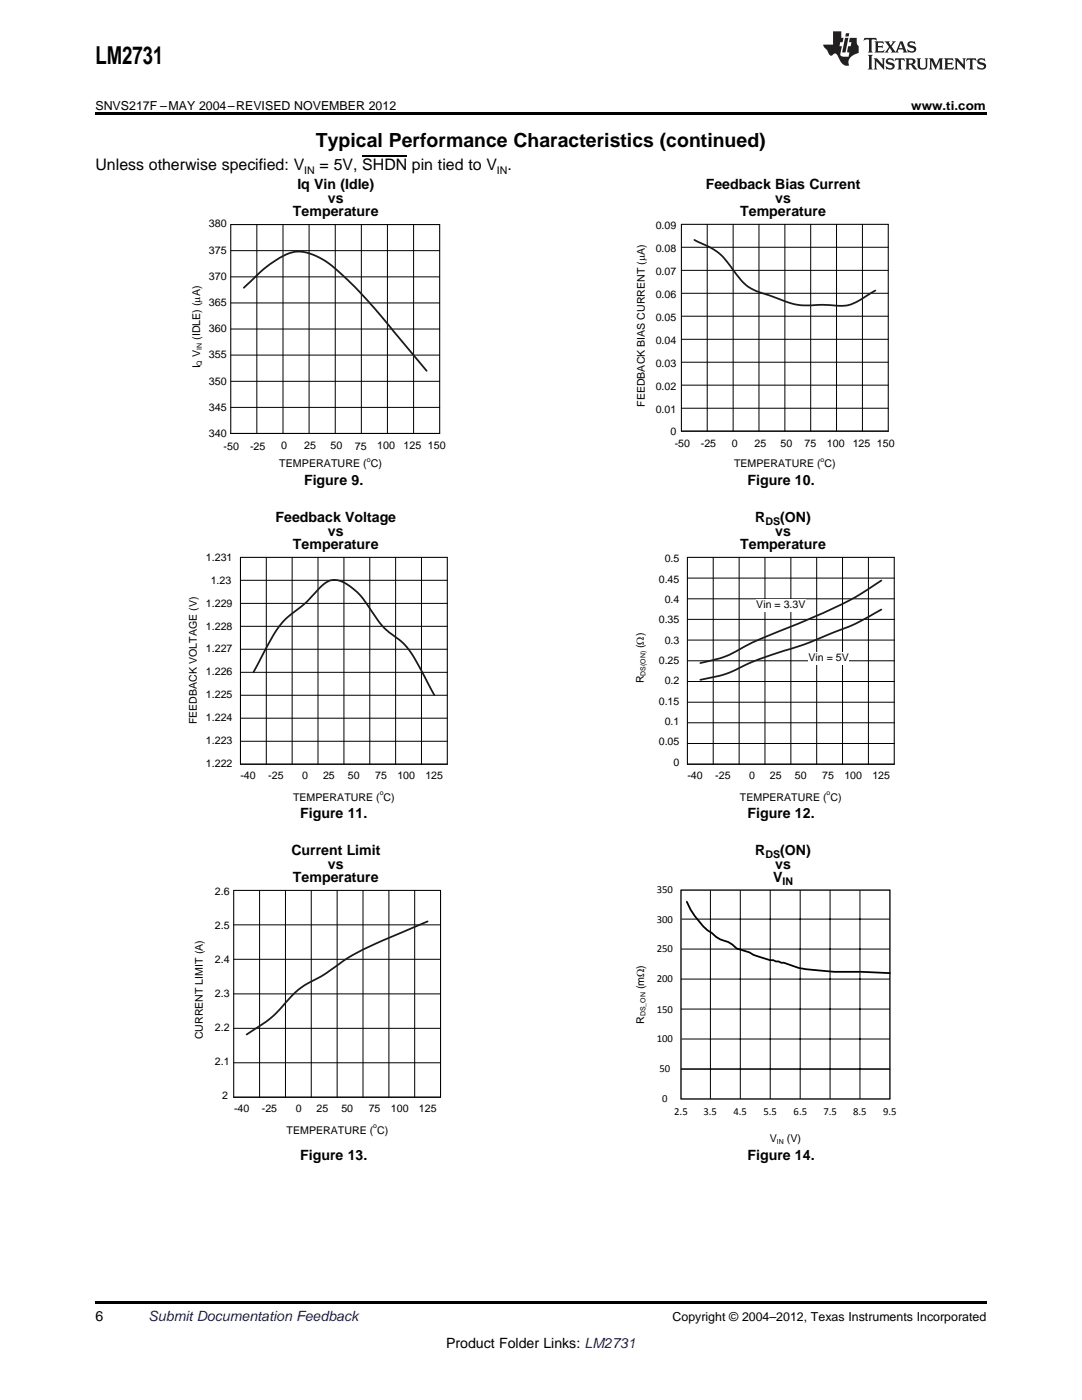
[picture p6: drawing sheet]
<svg xmlns="http://www.w3.org/2000/svg" width="216mm" height="279mm" viewBox="0 0 216 279" stroke-linecap="round" stroke-linejoin="round" font-family="sans-serif">
<path d="M19 259.7h177.8v.5h-177.8z" fill="#000"/>
<g fill="#fff">
<path d="M66.9 233.3h.3v.7h-.3z"/>
<path d="M156.1 233.3h.4v.7h-.4z"/>
</g>
<g fill="none" stroke="#000" stroke-width=".2">
<path d="M51.8 177.7v41.3M57 177.7v41.3M62.1 177.7v41.3M67.3 177.7v41.3M72.4 177.7v41.3M77.6 177.7v41.3M82.7 177.7v41.3M141.8 177.7v41.6M147.7 177.7v41.6M153.7 177.6v41.7M159.7 177.6v41.7M165.6 177.6v41.7"/>
<path d="M171.6 177.7v41.6M46.6 198.4h41.3M46.6 191.4h41.3M46.6 184.6h41.3M135.9 195.4h41.7M135.9 189.4h41.7M136 183.4h41.6M46.6 212.1h41.3M46.6 205.2h41.3M46.6 219h41.3M135.9 213.3h41.7M135.9 201.4h41.7"/>
<path d="M136 207.4h41.6"/>
</g>
<path d="M135.9 177.6h41.7v41.7h-41.7z" fill="none" stroke="#808080" stroke-width=".21"/>
<path d="M137 180a16.1 16.1 0 0 0 4.2 5.7l.8 .5a5.7 5.7 0 0 0 3.3 1.8l.8 .5 .9 .8 2.5 .8a13.9 13.9 0 0 0 4.8 1.5l1.6 .5h.5a17.2 17.2 0 0 0 7.2 1.6l2.9 .2h5.5l5.6 .3" fill="none" stroke="#000" stroke-width=".36"/>
<path d="M46.6 177.7h41.3v41.3h-41.3zM135.9 177.6h41.7v41.7h-41.7z" fill="none" stroke="#000" stroke-width=".21"/>
<path d="M85.3 183.9l-6.4 2.7a50.3 50.3 0 0 0-14.2 7.9 26.6 26.6 0 0 0-5.8 3.6l-1.3 1.3a24.4 24.4 0 0 1-7.7 6.6l-.7 .5" fill="none" stroke="#1a1a1a" stroke-width=".35"/>
<g fill="#fff">
<path d="M66.9 165h.3v.7h-.3z"/>
<path d="M156.1 165h.4v.7h-.4z"/>
</g>
<g fill="none" stroke="#000" stroke-width=".2">
<path d="M48 115.8h41.3M53.1 111.2v41.3M58.3 111.2v41.3M63.5 111.2v41.3M68.6 111.2v41.3M73.8 111.2v41.3M78.9 111.2v41.3M84.1 111.2v41.3M137.2 119.5h41.2M137.2 115.4h41.2M142.3 111.2v41.3M147.5 111.2v41.3"/>
<path d="M152.6 111.2v41.3M157.8 111.2v41.3M163 111.2v41.3M168.1 111.2v41.3M173.3 111.2v41.3M48 138.8h41.3M48 134.2h41.3M48 129.6h41.3M48 125h41.3M48 120.4h41.3M137.2 136h41.2M137.2 131.9h41.2"/>
<path d="M137.2 127.7h41.2M137.2 123.6h41.2M48 147.9h41.3M48 143.3h41.3M48 152.5h41.3M137.2 152.5h41.2M137.2 148.4h41.2M137.2 144.2h41.2M137.2 140.1h41.2"/>
</g>
<path d="M48 111.2h41.3v41.3h-41.3zM137.2 111.2h41.2v41.3h-41.2z" fill="none" stroke="#000" stroke-width=".21"/>
<path d="M175.9 115.9a69.7 69.7 0 0 1-15.5 8.1l-1.3 .5a73.1 73.1 0 0 0-12.2 5.5 21.2 21.2 0 0 1-7.2 2.3M50.6 134.2l3.2-6.1a16.7 16.7 0 0 1 6.4-7.1l2-1.9a11.7 11.7 0 0 1 3.5-3.2 4.6 4.6 0 0 1 4.2 1.2 16.5 16.5 0 0 1 4.5 5.3 15.4 15.4 0 0 0 5.5 5.5 18.6 18.6 0 0 1 4.2 6l2.6 4.9M175.9 121.6a46.6 46.6 0 0 1-10.4 4.9 75.7 75.7 0 0 1-11.6 4.2 53.3 53.3 0 0 0-8.3 3.5l-2 .7-3.9 .8" fill="none" stroke="#1a1a1a" stroke-width=".35"/>
<g fill="#fff">
<path d="M161.3 130.1h8.1v2.5h-8.1z" fill-rule="evenodd"/>
<path d="M150.9 119.5h9.8v2.5h-9.8z" fill-rule="evenodd"/>
</g>
<g fill="#fff">
<path d="M66.9 98.6h.3v.7h-.3z"/>
<path d="M156.1 98.6h.4v.7h-.4z"/>
</g>
<g fill="none" stroke="#000" stroke-width=".2">
<path d="M46 55.3h41.7M46 50h41.7M51.2 44.8v41.7M56.5 44.8v41.7M61.7 44.8v41.7M66.9 44.8v41.7M72.1 44.8v41.7M77.3 44.8v41.7M82.5 44.8v41.7M136 58.5h41.2M136 54h41.2M136 49.3h41.2"/>
<path d="M141.1 44.8v41.2M146.3 44.8v41.2M151.4 44.8v41.2M156.6 44.8v41.2M161.8 44.8v41.2M166.9 44.8v41.2M172.1 44.8v41.2M46 76.1h41.7M46 70.9h41.7M46 65.7h41.7M46 60.5h41.7M136 76.9h41.2"/>
<path d="M136 72.3h41.2M136 67.7h41.2M136 63.1h41.2M46 81.3h41.7M46 86.5h41.7M136 81.5h41.2M136 86h41.2"/>
</g>
<path d="M46 44.8h41.7v41.7h-41.7zM136 44.8h41.2v41.2h-41.2z" fill="none" stroke="#000" stroke-width=".21"/>
<path d="M48.6 57.4a37.9 37.9 0 0 1 6.6-5.5 6.9 6.9 0 0 1 6.5-1.4 16.1 16.1 0 0 1 6.5 4.3 112.1 112.1 0 0 1 11.7 13l5.2 6.2" fill="none" stroke="#1a1a1a" stroke-width=".36"/>
<path d="M138.6 47.9l.6 .3a12.4 12.4 0 0 1 5.5 3.5l.9 1.3a14 14 0 0 0 4.2 4.6l1.6 .7 2 .6a24.5 24.5 0 0 0 6.4 2h.7a38.5 38.5 0 0 1 7.1 .1 7.5 7.5 0 0 0 5.1-1.8l2-1.2" fill="none" stroke="#1a1a1a" stroke-width=".35"/>
<path d="M19 22.5h177.8v.5h-177.8z" fill="#000"/>
<g fill="#231f20">
<path d="M172.5 7.6l-.1 .5 .4-.2h.6v.1v2.1l-.2 .4h.9l-.2-.4v-2.1l.1-.1h.5l.5 .2-.2-.5zM174.5 8.3l.2 .3v1.5l-.2 .4h1.8l.2-.6a1.04 1.04 0 0 1-1.3 .2v-.7h.6l.3 .2v-.6l-.3 .2h-.6v-.6l.8-.1 .4 .3-.2-.5zM176.5 8.3l.9 1.1-.9 1.1h.8l-.2-.2 .4-.7 .5 .7-.2 .2h1.5l-.2-.2 .2-.4h.9l.1 .4-.2 .2h1l-.3-.3-.7-1.9h-.5l-.9 2-.8-1 .9-1h-.8l.1 .3-.4 .5-.3-.6 .1-.2zM179.7 8.6l.4 1h-.7zM181.3 8.4a.63 .63 0 0 0-.2 .7 .63 .63 0 0 0 .6 .4l.6 .2 .1 .2a.75 .75 0 0 1-.7 .4 .75 .75 0 0 1-.6-.5l.1 .7 .1-.1a1.11 1.11 0 0 0 1.5-.6 1.13 1.13 0 0 0-1.2-.8l-.1-.4a1.04 1.04 0 0 1 1.2 .2l-.2-.5-.2 .1-.4-.2zM173.2 10.9l.2 .4v2.2l-.2 .4h1l-.3-.4v-2.2l.3-.4zM174.3 11.6l.3 .4v1.5l-.3 .4h.8l-.2-.4v-1.3l1.5 1.7v-1.9l.2-.4h-.7l.2 .4v.9l-1.1-1.3zM177 11.8a.62 .62 0 0 0-.2 .7 .62 .62 0 0 0 .6 .4l.6 .1 .1 .3a.76 .76 0 0 1-.7 .3 .76 .76 0 0 1-.7-.4l.2 .7 .1-.1a1.11 1.11 0 0 0 1.5-.6 1.13 1.13 0 0 0-1.2-.8l-.1-.4a1.04 1.04 0 0 1 1.2 .2l-.2-.6-.2 .1-.5-.1zM178.7 11.6l-.2 .6a.61 .61 0 0 1 .8-.3v1.6l-.2 .4h.9l-.2-.4v-1.6a.63 .63 0 0 1 .7 .3l-.1-.6zM180.6 11.6l.3 .4v1.5l-.3 .4h1l-.2-.2-.1-.8 .6 .2a.76 .76 0 0 0 1.2 .7l-1-1a.58 .58 0 0 0 .6-.5 .58 .58 0 0 0-.5-.6zM181.4 11.9h.1a.45 .45 0 0 1 .5 .1 .45 .45 0 0 1 .1 .5l-.8 .2zM182.9 11.6l.2 .2a2.17 2.17 0 0 0 .3 1.9 .99 .99 0 0 0 1.6-.6v-1.1l.2-.4h-.7l.2 .2a1.92 1.92 0 0 1-.2 1.8 .6 .6 0 0 1-.9-.5v-1.1l.2-.4zM185.4 11.6l.2 .4v1.5l-.2 .4h.7l-.2-.4v-1.4l.8 1.8 .8-1.8v1.4l-.2 .4h.9l-.2-.4v-1.5l.2-.4h-.8l-.6 1.5-.6-1.5zM188.4 11.6l.2 .4v1.5l-.2 .4h1.8l.1-.6a1.04 1.04 0 0 1-1.2 .1v-.6h.5l.4 .2v-.6l-.4 .2h-.5v-.7h.8l.3 .3-.1-.6zM190.5 11.6l.2 .4v1.5l-.2 .4h.7l-.2-.4v-1.3l1.5 1.7v-1.9l.2-.4h-.7l.2 .4v.9l-1.1-1.3zM192.9 11.6l-.1 .6a.61 .61 0 0 1 .7-.3l.1 1.6-.3 .4h1l-.3-.4 .1-1.6a.63 .63 0 0 1 .7 .3l-.1-.6zM195.2 11.8a.62 .62 0 0 0-.2 .7 .62 .62 0 0 0 .6 .4l.6 .1 .1 .3a.76 .76 0 0 1-.7 .3 .76 .76 0 0 1-.6-.4l.1 .7 .1-.1a1.11 1.11 0 0 0 1.6-.6 1.13 1.13 0 0 0-1.3-.8l-.1-.4a1.04 1.04 0 0 1 1.2 .2l-.1-.6-.2 .1-.5-.1z"/>
<path d="M166.2 6.3v2.6h-1.9v.4l.8 .9a.91 .91 0 0 0 1 .8 .56 .56 0 0 1 .5-.3 .56 .56 0 0 1 .5 .3l.4 .8a1.53 1.53 0 0 0 1.9 1.2 1.54 1.54 0 0 1 1-2.1l.9-.3v-1.4a1.52 1.52 0 0 1-.4-1.6h-1.3l-.2 .8h.5l-.2 .8h-.5l-.1 1v.2l.4 .1-.2 .8a1.93 1.93 0 0 1-1.6-.3l.3-1.8h-.5l.2-.8h.4l.2-.8h-.4v-1.3zM168.6 7.6l-.6 2.9h.7l.6-2.9zM168.8 6.6l-.1 .7h.6l.2-.7z"/>
</g>
<path d="M72.3 31.2h8.9" fill="none" stroke="#000" stroke-width=".21"/>
<text font-size="4.9" x="19" y="12.8">LM2731</text>
<text font-size="3.9" x="63" y="29.3">Typical Performance Characteristics (continued)</text>
<g font-size="3.2">
<text x="19.1" y="34">Unless otherwise specified: V</text>
<text x="63.8" y="34">= 5V, SHDN pin tied to V .</text>
</g>
<g font-size="2.8">
<text x="59.3" y="37.7">Iq Vin (Idle)</text>
<text x="65.4" y="40.4">vs</text>
<text x="140.8" y="37.7">Feedback Bias Current</text>
<text x="154.7" y="40.4">vs</text>
<text x="58.5" y="43.1">Temperature</text>
<text x="147.7" y="43.1">Temperature</text>
<text x="60.7" y="96.8">Figure 9.</text>
<text x="149.2" y="96.8">Figure 10.</text>
<text x="55" y="104.2">Feedback Voltage</text>
<text x="65.4" y="106.9">vs</text>
<text x="150.7" y="104.2">R</text>
<text x="154.7" y="106.9">vs</text>
<text x="155.7" y="104.2">(ON)</text>
<text x="58.5" y="109.6">Temperature</text>
<text x="147.7" y="109.6">Temperature</text>
<text x="59.9" y="163.3">Figure 11.</text>
<text x="149.2" y="163.3">Figure 12.</text>
<text x="58.1" y="170.7">Current Limit</text>
<text x="65.4" y="173.4">vs</text>
<text x="150.7" y="170.7">R</text>
<text x="154.7" y="173.4">vs</text>
<text x="155.7" y="170.7">(ON)</text>
<text x="58.5" y="176">Temperature</text>
<text x="154.3" y="176">V</text>
<text x="59.9" y="231.5">Figure 13.</text>
<text x="149.2" y="231.5">Figure 14.</text>
<text x="19.1" y="263.6">6</text>
<text x="89" y="269">Product Folder Links: LM2731</text>
</g>
<text font-size="2.8" fill="#0000c8" x="29.6" y="263.6">Submit Documentation Feedback</text>
<g font-size="2.5">
<text x="19" y="21.9">SNVS217F –MAY 2004–REVISED NOVEMBER 2012</text>
<text x="181.8" y="21.9">www.ti.com</text>
<text x="134.2" y="263.6">Copyright © 2004–2012, Texas Instruments Incorporated</text>
</g>
<g font-size="2.1">
<text x="60.7" y="34.6">IN</text>
<text x="99.2" y="34.6">IN</text>
<text x="41.7" y="45.4">380</text>
<text x="130.8" y="45.7">0.09</text>
<text x="41.7" y="50.6">375</text>
<text x="130.8" y="50.3">0.08</text>
<text x="41.7" y="55.9">370</text>
<text x="130.8" y="59.5">0.06</text>
<text x="130.8" y="54.9">0.07</text>
<text x="41.7" y="61.1">365</text>
<text x="130.8" y="64">0.05</text>
<text x="40" y="71.3" transform="rotate(-90 40 71.3)">V</text>
<text x="40" y="67.9" transform="rotate(-90 40 67.9)">(IDLE) (PA)</text>
<text x="41.7" y="71.5">355</text>
<text x="41.7" y="66.3">360</text>
<text x="130.8" y="68.6">0.04</text>
<text x="40" y="73.5" transform="rotate(-90 40 73.5)">I</text>
<text x="41.7" y="76.8">350</text>
<text x="130.8" y="77.7">0.02</text>
<text x="130.8" y="73.2">0.03</text>
<text x="41.7" y="82">345</text>
<text x="128.7" y="81.2" transform="rotate(-90 128.7 81.2)">FEEDBACK BIAS CURRENT (PA)</text>
<text x="130.8" y="82.3">0.01</text>
<text x="41.7" y="87.2">340</text>
<text x="44.6" y="89.7">-50</text>
<text x="49.9" y="89.7">-25</text>
<text x="56.1" y="89.6">0</text>
<text x="60.7" y="89.7">25</text>
<text x="65.9" y="89.6">50</text>
<text x="70.8" y="89.7">75</text>
<text x="75.3" y="89.6">100</text>
<text x="80.5" y="89.7">125</text>
<text x="85.4" y="89.6">150</text>
<text x="133.8" y="86.9">0</text>
<text x="134.6" y="89.3">-50</text>
<text x="139.9" y="89.3">-25</text>
<text x="146" y="89.2">0</text>
<text x="150.6" y="89.2">25</text>
<text x="155.7" y="89.1">50</text>
<text x="160.6" y="89.3">75</text>
<text x="165" y="89.1">100</text>
<text x="170.2" y="89.2">125</text>
<text x="175" y="89.1">150</text>
<text x="55.7" y="93.3">TEMPERATURE ( C)</text>
<text x="146.5" y="93.3">TEMPERATURE ( C)</text>
<text x="152.7" y="104.8">DS</text>
<text x="41.1" y="112">1.231</text>
<text x="132.6" y="112.2">0.5</text>
<text x="42.1" y="116.5">1.23</text>
<text x="131.5" y="116.3">0.45</text>
<text x="41.1" y="125.7">1.228</text>
<text x="41.1" y="121.1">1.229</text>
<text x="131.5" y="124.4">0.35</text>
<text x="132.6" y="120.3">0.4</text>
<text x="150.9" y="121.4">Vin = 3.3V</text>
<text x="41.1" y="130.2">1.227</text>
<text x="128.5" y="129.3" transform="rotate(-90 128.5 129.3)">(:)</text>
<text x="132.6" y="128.4">0.3</text>
<text x="161.3" y="132">Vin = 5V</text>
<text x="41.1" y="134.8">1.226</text>
<text x="128.5" y="136.4" transform="rotate(-90 128.5 136.4)">R</text>
<text x="131.5" y="132.5">0.25</text>
<text x="132.6" y="136.6">0.2</text>
<text x="41.1" y="143.9">1.224</text>
<text x="41.1" y="139.3">1.225</text>
<text x="131.5" y="140.6">0.15</text>
<text x="39.2" y="144.5" transform="rotate(-90 39.2 144.5)">FEEDBACK VOLTAGE (V)</text>
<text x="41.1" y="148.5">1.223</text>
<text x="131.5" y="148.7">0.05</text>
<text x="132.6" y="144.7">0.1</text>
<text x="41.1" y="153">1.222</text>
<text x="48" y="155.5">-40</text>
<text x="53.5" y="155.5">-25</text>
<text x="60.3" y="155.5">0</text>
<text x="64.5" y="155.5">25</text>
<text x="69.4" y="155.5">50</text>
<text x="74.9" y="155.5">75</text>
<text x="79.3" y="155.5">100</text>
<text x="84.9" y="155.5">125</text>
<text x="134.4" y="152.8">0</text>
<text x="137.2" y="155.5">-40</text>
<text x="142.7" y="155.5">-25</text>
<text x="149.5" y="155.5">0</text>
<text x="153.6" y="155.5">25</text>
<text x="158.6" y="155.5">50</text>
<text x="164.1" y="155.5">75</text>
<text x="168.5" y="155.5">100</text>
<text x="174.1" y="155.5">125</text>
<text x="58.5" y="159.8">TEMPERATURE ( C)</text>
<text x="147.7" y="159.8">TEMPERATURE ( C)</text>
<text x="152.7" y="171.2">DS</text>
<text x="42.9" y="178.7">2.6</text>
<text x="131.1" y="178.3">350</text>
<text x="156.1" y="176.6">IN</text>
<text x="42.9" y="185.4">2.5</text>
<text x="131.1" y="184.2">300</text>
<text x="131.1" y="190.1">250</text>
<text x="42.9" y="192.2">2.4</text>
<text x="128.5" y="197.4" transform="rotate(-90 128.5 197.4)">(m:)</text>
<text x="131.1" y="196">200</text>
<text x="42.9" y="199">2.3</text>
<text x="131.1" y="202.1">150</text>
<text x="40.5" y="207.4" transform="rotate(-90 40.5 207.4)">CURRENT LIMIT (A)</text>
<text x="42.9" y="205.8">2.2</text>
<text x="128.5" y="204.4" transform="rotate(-90 128.5 204.4)">R</text>
<text x="131.1" y="208">100</text>
<text x="42.9" y="212.5">2.1</text>
<text x="131.6" y="213.9">50</text>
<text x="44.3" y="219.3">2</text>
<text x="46.7" y="222">-40</text>
<text x="52.3" y="222">-25</text>
<text x="59" y="222">0</text>
<text x="63.2" y="222">25</text>
<text x="68.1" y="222">50</text>
<text x="73.6" y="222">75</text>
<text x="78" y="222">100</text>
<text x="83.6" y="222">125</text>
<text x="132.1" y="220">0</text>
<text x="57.2" y="226.2">TEMPERATURE ( C)</text>
<text x="134.5" y="222.5">2.5</text>
<text x="140.4" y="222.5">3.5</text>
<text x="146.3" y="222.5">4.5</text>
<text x="152.3" y="222.5">5.5</text>
<text x="153.6" y="228">V</text>
<text x="157" y="228">(V)</text>
<text x="158.4" y="222.5">6.5</text>
<text x="164.3" y="222.5">7.5</text>
<text x="170.2" y="222.5">8.5</text>
<text x="176.2" y="222.5">9.5</text>
</g>
<g font-size="1.4">
<text x="40.3" y="69.8" transform="rotate(-90 40.3 69.8)">IN</text>
<text x="40.3" y="72.9" transform="rotate(-90 40.3 72.9)">Q</text>
<text x="73.2" y="92.3">o</text>
<text x="163.7" y="92.3">o</text>
<text x="128.8" y="134.8" transform="rotate(-90 128.8 134.8)">DS(ON)</text>
<text x="75.8" y="158.8">o</text>
<text x="164.9" y="158.8">o</text>
<text x="128.8" y="202.8" transform="rotate(-90 128.8 202.8)">DS_ON</text>
<text x="74.5" y="225.2">o</text>
<text x="155" y="228.3">IN</text>
</g>
</svg>
